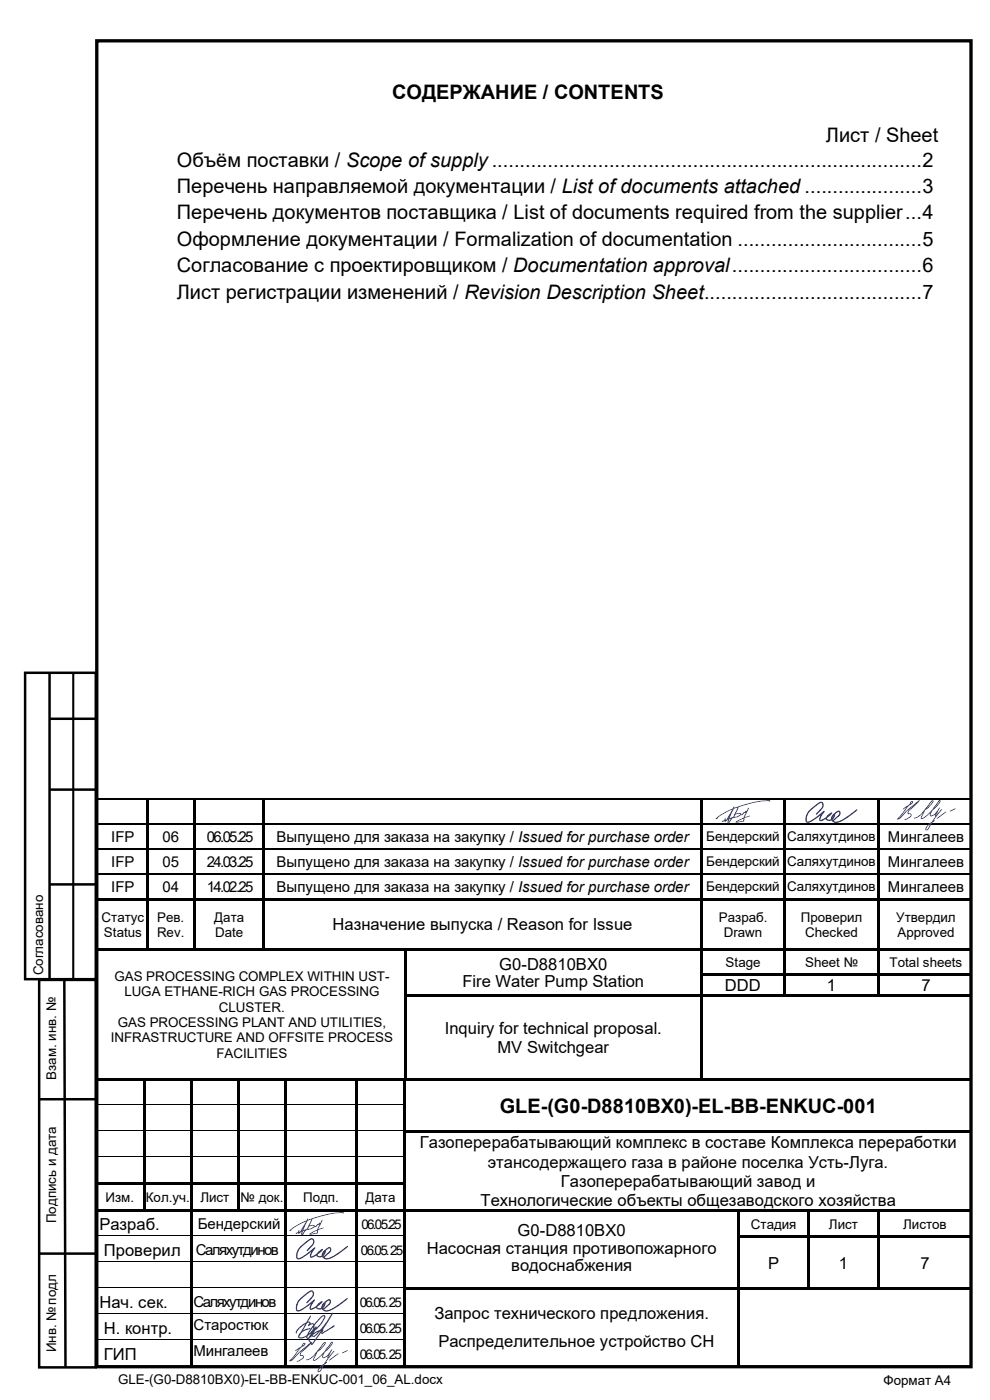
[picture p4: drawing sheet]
<svg xmlns="http://www.w3.org/2000/svg" width="210mm" height="297mm" viewBox="0 0 210 297" stroke-linecap="round" stroke-linejoin="round" font-family="sans-serif">
<path d="M20.5 8.7h185.5v281.2h-185.5z" fill="none" stroke="#000" stroke-width=".71" stroke-linecap="butt"/>
<path d="M5.3 142.7h15v65h-15zM10.4 152.5h10M10.5 142.7v65M10.4 167.5h10M10.6 187.6h10M8.3 207.9h12v82.2h-12zM13.6 207.8l.3 82.2M8.4 233.2h12M8.3 266h12" fill="none" stroke="#000" stroke-width=".53"/>
<path d="M15.5 142.7v65" fill="none" stroke="#000" stroke-width=".44"/>
<g fill="#000">
<path d="M20.6 228.8h9.7v.5h-9.7zM30.3 229.3h.5zM30.3 228.8h.5v.5h-.5zM30.8 228.8h9.5v.5h-9.5zM40.3 229.3h.6zM40.3 228.8h.6v.5h-.6zM40.9 228.8h9.4v.5h-9.4zM50.3 229.3h.5zM50.3 228.8h.5v.5h-.5zM50.8 228.8h9.5v.5h-9.5zM60.3 229.3h.5zM60.3 228.8h.5v.5h-.5z"/>
<path d="M60.8 228.8h14.6v.5h-14.6zM75.4 229.3h.5zM75.4 228.8h.5v.5h-.5zM75.9 228.8h9.7v.5h-9.7zM85.6 229.3h.5zM85.6 228.8h.5v.5h-.5zM86.1 228.8h119.7v.5h-119.7zM20.6 250.9h9.7v.5h-9.7zM20.6 256.6h9.7v.5h-9.7zM156.5 257.1h.5zM171.3 257.1h.5zM186 257.1h.5z"/>
</g>
<g fill="#000">
<path d="M30.3 229.3h.5v5h-.5z" fill-rule="evenodd"/>
<path d="M30.3 234.3h.5v.6h-.5z" fill-rule="evenodd"/>
<path d="M30.3 234.9h.5v4.9h-.5z" fill-rule="evenodd"/>
<path d="M40.3 229.3h.6v5h-.6z" fill-rule="evenodd"/>
<path d="M40.3 234.3h.6v.6h-.6z" fill-rule="evenodd"/>
<path d="M40.3 234.9h.6v4.9h-.6z" fill-rule="evenodd"/>
<path d="M50.3 229.3h.5v5h-.5z" fill-rule="evenodd"/>
<path d="M50.3 234.3h.5v.6h-.5z" fill-rule="evenodd"/>
<path d="M50.3 234.9h.5v4.9h-.5z" fill-rule="evenodd"/>
<path d="M60.3 229.3h.5v5h-.5z" fill-rule="evenodd"/>
<path d="M60.3 234.3h.5v.6h-.5z" fill-rule="evenodd"/>
<path d="M60.3 234.9h.5v4.9h-.5z" fill-rule="evenodd"/>
<path d="M75.4 229.3h.5v5h-.5z" fill-rule="evenodd"/>
<path d="M75.4 234.3h.5v.6h-.5z" fill-rule="evenodd"/>
<path d="M75.4 234.9h.5v4.9h-.5z" fill-rule="evenodd"/>
<path d="M85.6 229.3h.5v5h-.5z" fill-rule="evenodd"/>
<path d="M85.6 234.3h.5v.6h-.5z" fill-rule="evenodd"/>
<path d="M85.6 234.9h.5v4.9h-.5z" fill-rule="evenodd"/>
<path d="M30.3 239.8h.5v.6h-.5z" fill-rule="evenodd"/>
<path d="M30.3 240.4h.5v4.9h-.5z" fill-rule="evenodd"/>
<path d="M30.3 245.3h.5v.6h-.5z" fill-rule="evenodd"/>
<path d="M30.3 245.9h.5v5h-.5z" fill-rule="evenodd"/>
<path d="M30.3 250.9h.5v.5h-.5z" fill-rule="evenodd"/>
<path d="M30.3 251.4h.5v5.2h-.5z" fill-rule="evenodd"/>
<path d="M30.3 256.6h.5v.5h-.5z" fill-rule="evenodd"/>
<path d="M30.8 250.9h9.5v.5h-9.5z" fill-rule="evenodd"/>
<path d="M30.8 256.6h9.5v.5h-9.5z" fill-rule="evenodd"/>
<path d="M40.3 239.8h.6v.6h-.6z" fill-rule="evenodd"/>
<path d="M40.3 240.4h.6v4.9h-.6z" fill-rule="evenodd"/>
<path d="M40.3 245.3h.6v.6h-.6z" fill-rule="evenodd"/>
<path d="M40.3 245.9h.6v5h-.6z" fill-rule="evenodd"/>
<path d="M40.3 250.9h.6v.5h-.6z" fill-rule="evenodd"/>
<path d="M40.3 251.4h.6v5.2h-.6z" fill-rule="evenodd"/>
<path d="M40.3 256.6h.6v.5h-.6z" fill-rule="evenodd"/>
<path d="M40.9 250.9h9.4v.5h-9.4z" fill-rule="evenodd"/>
<path d="M40.9 256.6h9.4v.5h-9.4z" fill-rule="evenodd"/>
<path d="M50.3 239.8h.5v.6h-.5z" fill-rule="evenodd"/>
<path d="M50.3 240.4h.5v4.9h-.5z" fill-rule="evenodd"/>
<path d="M50.3 245.3h.5v.6h-.5z" fill-rule="evenodd"/>
<path d="M50.3 245.9h.5v5h-.5z" fill-rule="evenodd"/>
<path d="M50.3 250.9h.5v.5h-.5z" fill-rule="evenodd"/>
<path d="M50.3 251.4h.5v5.2h-.5z" fill-rule="evenodd"/>
<path d="M50.3 256.6h.5v.5h-.5z" fill-rule="evenodd"/>
<path d="M50.8 250.9h9.5v.5h-9.5z" fill-rule="evenodd"/>
<path d="M50.8 256.6h9.5v.5h-9.5z" fill-rule="evenodd"/>
<path d="M60.3 239.8h.5v.6h-.5z" fill-rule="evenodd"/>
<path d="M60.3 240.4h.5v4.9h-.5z" fill-rule="evenodd"/>
<path d="M60.3 245.3h.5v.6h-.5z" fill-rule="evenodd"/>
<path d="M60.3 245.9h.5v5h-.5z" fill-rule="evenodd"/>
<path d="M60.3 250.9h.5v.5h-.5z" fill-rule="evenodd"/>
<path d="M60.3 251.4h.5v5.2h-.5z" fill-rule="evenodd"/>
<path d="M60.3 256.6h.5v.5h-.5z" fill-rule="evenodd"/>
<path d="M60.8 250.9h14.6v.5h-14.6z" fill-rule="evenodd"/>
<path d="M60.8 256.6h14.6v.5h-14.6z" fill-rule="evenodd"/>
<path d="M75.4 239.8h.5v.6h-.5z" fill-rule="evenodd"/>
<path d="M75.4 240.4h.5v4.9h-.5z" fill-rule="evenodd"/>
<path d="M75.4 245.3h.5v.6h-.5z" fill-rule="evenodd"/>
<path d="M75.4 245.9h.5v5h-.5z" fill-rule="evenodd"/>
<path d="M75.4 250.9h.5v.5h-.5z" fill-rule="evenodd"/>
<path d="M75.4 251.4h.5v5.2h-.5z" fill-rule="evenodd"/>
<path d="M75.4 256.6h.5v.5h-.5z" fill-rule="evenodd"/>
<path d="M75.9 250.9h9.7v.5h-9.7z" fill-rule="evenodd"/>
<path d="M75.9 256.6h9.7v.5h-9.7z" fill-rule="evenodd"/>
<path d="M85.6 239.8h.5v.6h-.5z" fill-rule="evenodd"/>
<path d="M85.6 240.4h.5v4.9h-.5z" fill-rule="evenodd"/>
<path d="M85.6 245.3h.5v.6h-.5z" fill-rule="evenodd"/>
<path d="M85.6 245.9h.5v5h-.5z" fill-rule="evenodd"/>
<path d="M85.6 250.9h.5v.5h-.5z" fill-rule="evenodd"/>
<path d="M85.6 251.4h.5v5.2h-.5z" fill-rule="evenodd"/>
<path d="M85.6 256.6h.5v.5h-.5z" fill-rule="evenodd"/>
<path d="M86.1 239.8h119.7v.5h-119.7z" fill-rule="evenodd"/>
<path d="M86.1 256.6h70.4v.5h-70.4z" fill-rule="evenodd"/>
<path d="M156.5 256.6h.5v.5h-.5z" fill-rule="evenodd"/>
<path d="M157 256.6h14.3v.5h-14.3z" fill-rule="evenodd"/>
<path d="M171.3 256.6h.5v.5h-.5z" fill-rule="evenodd"/>
<path d="M171.8 256.6h14.2v.5h-14.2z" fill-rule="evenodd"/>
<path d="M186 256.6h.5v.5h-.5z" fill-rule="evenodd"/>
<path d="M186.5 256.6h19.3v.5h-19.3z" fill-rule="evenodd"/>
<path d="M40.3 257.1h.6v5h-.6z" fill-rule="evenodd"/>
<path d="M40.3 262.1h.6v.5h-.6z" fill-rule="evenodd"/>
<path d="M40.3 262.6h.6v5h-.6z" fill-rule="evenodd"/>
<path d="M40.3 267.6h.6v.6h-.6z" fill-rule="evenodd"/>
<path d="M40.3 268.2h.6v4.9h-.6z" fill-rule="evenodd"/>
<path d="M40.3 273.1h.6v.6h-.6z" fill-rule="evenodd"/>
<path d="M40.3 273.7h.6v4.9h-.6z" fill-rule="evenodd"/>
<path d="M40.3 278.6h.6v.6h-.6z" fill-rule="evenodd"/>
<path d="M60.3 257.1h.5v5h-.5z" fill-rule="evenodd"/>
<path d="M60.3 262.1h.5v.5h-.5z" fill-rule="evenodd"/>
<path d="M60.3 262.6h.5v5h-.5z" fill-rule="evenodd"/>
<path d="M60.3 267.6h.5v.6h-.5z" fill-rule="evenodd"/>
<path d="M60.3 268.2h.5v4.9h-.5z" fill-rule="evenodd"/>
<path d="M60.3 273.1h.5v.6h-.5z" fill-rule="evenodd"/>
<path d="M60.3 273.7h.5v4.9h-.5z" fill-rule="evenodd"/>
<path d="M60.3 278.6h.5v.6h-.5z" fill-rule="evenodd"/>
<path d="M75.4 257.1h.5v5h-.5z" fill-rule="evenodd"/>
<path d="M75.4 262.1h.5v.5h-.5z" fill-rule="evenodd"/>
<path d="M75.4 262.6h.5v5h-.5z" fill-rule="evenodd"/>
<path d="M75.4 267.6h.5v.6h-.5z" fill-rule="evenodd"/>
<path d="M75.4 268.2h.5v4.9h-.5z" fill-rule="evenodd"/>
<path d="M75.4 273.1h.5v.6h-.5z" fill-rule="evenodd"/>
<path d="M75.4 273.7h.5v4.9h-.5z" fill-rule="evenodd"/>
<path d="M75.4 278.6h.5v.6h-.5z" fill-rule="evenodd"/>
<path d="M85.6 257.1h.5v5h-.5z" fill-rule="evenodd"/>
<path d="M85.6 262.1h.5v.5h-.5z" fill-rule="evenodd"/>
<path d="M85.6 262.6h.5v5h-.5z" fill-rule="evenodd"/>
<path d="M85.6 267.6h.5v.6h-.5z" fill-rule="evenodd"/>
<path d="M85.6 268.2h.5v4.9h-.5z" fill-rule="evenodd"/>
<path d="M85.6 273.1h.5v.6h-.5z" fill-rule="evenodd"/>
<path d="M85.6 273.7h.5v4.9h-.5z" fill-rule="evenodd"/>
<path d="M85.6 278.6h.5v.6h-.5z" fill-rule="evenodd"/>
<path d="M86.1 273.1h70.4v.5h-70.4z" fill-rule="evenodd"/>
<path d="M156.5 257.1h.5v5h-.5z" fill-rule="evenodd"/>
<path d="M156.5 262.1h.5v.5h-.5z" fill-rule="evenodd"/>
<path d="M156.5 262.6h.5v5h-.5z" fill-rule="evenodd"/>
<path d="M156.5 267.6h.5v.6h-.5z" fill-rule="evenodd"/>
<path d="M156.5 268.2h.5v4.9h-.5z" fill-rule="evenodd"/>
<path d="M156.5 273.1h.5v.6h-.5z" fill-rule="evenodd"/>
<path d="M156.5 273.7h.5v4.9h-.5z" fill-rule="evenodd"/>
<path d="M156.5 278.6h.5v.6h-.5z" fill-rule="evenodd"/>
<path d="M157 262.1h14.3v.5h-14.3z" fill-rule="evenodd"/>
<path d="M157 273.1h14.3v.5h-14.3z" fill-rule="evenodd"/>
<path d="M171.3 257.1h.5v5h-.5z" fill-rule="evenodd"/>
<path d="M171.3 262.1h.5v.5h-.5z" fill-rule="evenodd"/>
<path d="M171.3 262.6h.5v5h-.5z" fill-rule="evenodd"/>
<path d="M171.3 267.6h.5v.6h-.5z" fill-rule="evenodd"/>
<path d="M171.3 268.2h.5v4.9h-.5z" fill-rule="evenodd"/>
<path d="M171.3 273.1h.5v.5h-.5z" fill-rule="evenodd"/>
<path d="M171.8 262.1h14.2v.5h-14.2z" fill-rule="evenodd"/>
<path d="M171.8 273.1h14.2v.5h-14.2z" fill-rule="evenodd"/>
<path d="M186 257.1h.5v5h-.5z" fill-rule="evenodd"/>
<path d="M186 262.1h.5v.5h-.5z" fill-rule="evenodd"/>
<path d="M186 262.6h.5v5h-.5z" fill-rule="evenodd"/>
<path d="M186 267.6h.5v.6h-.5z" fill-rule="evenodd"/>
<path d="M186 268.2h.5v4.9h-.5z" fill-rule="evenodd"/>
<path d="M186 273.1h.5v.5h-.5z" fill-rule="evenodd"/>
<path d="M186.5 262.1h19.3v.5h-19.3z" fill-rule="evenodd"/>
<path d="M186.5 273.1h19.3v.5h-19.3z" fill-rule="evenodd"/>
<path d="M40.3 279.2h.6v5h-.6z" fill-rule="evenodd"/>
<path d="M40.3 284.2h.6v.5h-.6z" fill-rule="evenodd"/>
<path d="M40.3 284.7h.6v5h-.6z" fill-rule="evenodd"/>
<path d="M60.3 279.2h.5v5h-.5z" fill-rule="evenodd"/>
<path d="M60.3 284.2h.5v.5h-.5z" fill-rule="evenodd"/>
<path d="M60.3 284.7h.5v5h-.5z" fill-rule="evenodd"/>
<path d="M75.4 279.2h.5v5h-.5z" fill-rule="evenodd"/>
<path d="M75.4 284.2h.5v.5h-.5z" fill-rule="evenodd"/>
<path d="M75.4 284.7h.5v5h-.5z" fill-rule="evenodd"/>
<path d="M85.6 279.2h.5v5h-.5z" fill-rule="evenodd"/>
<path d="M85.6 284.2h.5v.5h-.5z" fill-rule="evenodd"/>
<path d="M85.6 284.7h.5v5h-.5z" fill-rule="evenodd"/>
<path d="M156.5 279.2h.5v5h-.5z" fill-rule="evenodd"/>
<path d="M156.5 284.2h.5v.5h-.5z" fill-rule="evenodd"/>
<path d="M156.5 284.7h.5v5h-.5z" fill-rule="evenodd"/>
</g>
<g fill="none" stroke="#000" stroke-width=".21">
<path d="M20.6 234.4h9.7M20.6 239.9h9.7M30.8 234.4h9.5M30.8 239.9h9.5M40.9 234.4h9.4M40.9 239.9h9.4M50.8 234.4h9.5M50.8 239.9h9.5M60.8 234.4h14.6M60.8 239.9h14.6M75.9 234.4h9.7M75.9 239.9h9.7"/>
<path d="M20.6 245.4h9.7M30.8 245.4h9.5M40.9 245.4h9.4M50.8 245.4h9.5M60.8 245.4h14.6M75.9 245.4h9.7M20.6 262.2h19.7M20.6 267.7h19.7M20.6 273.2h19.7M20.6 278.7h19.7M40.9 262.2h19.4M40.9 267.7h19.4"/>
<path d="M40.9 273.2h19.4M40.9 278.7h19.4M60.8 262.2h14.6M60.8 267.7h14.6M60.8 273.2h14.6M60.8 278.7h14.6M75.9 262.2h9.7M75.9 267.7h9.7M75.9 273.2h9.7M75.9 278.7h9.7M20.6 284.3h19.7M40.9 284.3h19.4"/>
<path d="M60.8 284.3h14.6M75.9 284.3h9.7"/>
</g>
<path d="M65.6 261.8l.1-.1zM64.3 260.6l-.3 .5zM62 260.6l.1-.2z" fill="#9a9cfa"/>
<path d="M61.4 261l1.3-.9 2.4-1.2 .1-.4 .1 .3 4.9-1.4 2.7-.2-.1 .3-.2-.2-1.4 .1-1.7 .3-3.2 .9-.7 1.4 .8-.1 .5 .3 .8-.8h.3l.3-.6h.1l-.9 2 1.2-.3-.6 .2a.81 .81 0 0 0-.7 1l-1.5 .2-.3-.1 .6-.4a1.39 1.39 0 0 0 1.2-.8l.4-.8-1.7 .9-1 .2-1 1.2 .6-1.1a.94 .94 0 0 0-.6 .9h-.2l.1-.6-.6 .5-.2-.2-.2 .1h-.3l.5-.3 .2-.4 .1 .1v.2l.2-.1 1.2-2.1-2.4 1.3-.8 .6 .1 .1-.3 .1zM65.9 261.8l1.3-.2 .1-.5zM64.3 260.6l-.3 .5zM65.2 259l-.9 2 .9-.4 .8-1.9zM65.6 260.2l-.2 .5 .5-.1 .7-.5z" fill="#0808f0"/>
<g fill="none" stroke="#000" stroke-width=".25">
<path d="M20.9 169.5h10M20.9 174.8h10M31.2 169.5h9.9M31.5 174.8h9.6M41.3 169.5h14.4M41.6 174.8h14.1M55.9 169.5h92.7M56.2 174.8h92.4M148.8 169.5h17.3M149.1 174.8h17M166.4 169.5h19.7M166.6 174.8h19.5"/>
<path d="M186.4 169.5h19.6M186.6 174.8h19.4M20.9 180.1h10M20.9 185.4h10M31.5 180.1h9.6M31.5 185.4h9.6M41.6 180.1h14.1M41.6 185.4h14.1M56.2 180.1h92.4M56.2 185.4h92.4M149.1 180.1h17M149.1 185.4h17"/>
<path d="M166.6 180.1h19.5M166.6 185.4h19.5M186.6 180.1h19.4M186.6 185.4h19.4"/>
</g>
<g fill="#000">
<path d="M30.9 169.4h.3v.3h-.3zM30.9 174.7h.6v.3h-.6zM41.1 169.4h.2v.3h-.2zM41.1 174.7h.5v.3h-.5zM55.7 169.4h.2v.3h-.2zM55.7 174.7h.5v.3h-.5zM148.6 169.4h.2v.3h-.2zM148.6 174.7h.5v.3h-.5zM166.1 169.4h.3v.3h-.3zM166.1 174.7h.5v.3h-.5zM186.1 169.4h.3v.3h-.3zM186.1 174.7h.5v.3h-.5z"/>
<path d="M20.9 190.6h10v.5h-10zM30.9 180h.6v.3h-.6zM30.9 185.3h.6v.2h-.6zM41.1 180h.5v.3h-.5zM41.1 185.3h.5v.2h-.5zM55.7 180h.5v.3h-.5zM55.7 185.3h.5v.2h-.5zM148.6 180h.5v.3h-.5zM148.6 185.3h.5v.2h-.5zM166.1 180h.5v.3h-.5zM166.1 185.3h.5v.2h-.5zM186.1 180h.5v.3h-.5z"/>
<path d="M186.1 185.3h.5v.2h-.5zM186.6 190.6h19.4v.5h-19.4zM20.9 201.2h10v.5h-10zM85.7 201.7h.5zM186.6 201.2h19.4v.5h-19.4zM186.6 206.5h19.4v.5h-19.4zM186.6 211h19.4v.5h-19.4zM20.9 228.7h64.8v.5h-64.8z"/>
</g>
<g fill="#000">
<path d="M30.9 169.7h.6v5h-.6z" fill-rule="evenodd"/>
<path d="M41.1 169.7h.5v5h-.5z" fill-rule="evenodd"/>
<path d="M55.7 169.7h.5v5h-.5z" fill-rule="evenodd"/>
<path d="M148.6 169.7h.5v5h-.5z" fill-rule="evenodd"/>
<path d="M166.1 169.7h.5v5h-.5z" fill-rule="evenodd"/>
<path d="M186.1 169.7h.5v5h-.5z" fill-rule="evenodd"/>
<path d="M30.9 175h.6v5h-.6z" fill-rule="evenodd"/>
<path d="M30.9 180.3h.6v5h-.6z" fill-rule="evenodd"/>
<path d="M30.9 185.5h.6v5.1h-.6z" fill-rule="evenodd"/>
<path d="M30.9 190.6h.6v.5h-.6z" fill-rule="evenodd"/>
<path d="M31.5 190.6h9.6v.5h-9.6z" fill-rule="evenodd"/>
<path d="M41.1 175h.5v5h-.5z" fill-rule="evenodd"/>
<path d="M41.1 180.3h.5v5h-.5z" fill-rule="evenodd"/>
<path d="M41.1 185.5h.5v5.1h-.5z" fill-rule="evenodd"/>
<path d="M41.1 190.6h.5v.5h-.5z" fill-rule="evenodd"/>
<path d="M41.6 190.6h14.1v.5h-14.1z" fill-rule="evenodd"/>
<path d="M55.7 175h.5v5h-.5z" fill-rule="evenodd"/>
<path d="M55.7 180.3h.5v5h-.5z" fill-rule="evenodd"/>
<path d="M55.7 185.5h.5v5.1h-.5z" fill-rule="evenodd"/>
<path d="M55.7 190.6h.5v.5h-.5z" fill-rule="evenodd"/>
<path d="M56.2 190.6h92.4v.5h-92.4z" fill-rule="evenodd"/>
<path d="M148.6 175h.5v5h-.5z" fill-rule="evenodd"/>
<path d="M148.6 180.3h.5v5h-.5z" fill-rule="evenodd"/>
<path d="M148.6 185.5h.5v5.1h-.5z" fill-rule="evenodd"/>
<path d="M148.6 190.6h.5v.5h-.5z" fill-rule="evenodd"/>
<path d="M149.1 190.6h17v.5h-17z" fill-rule="evenodd"/>
<path d="M166.1 175h.5v5h-.5z" fill-rule="evenodd"/>
<path d="M166.1 180.3h.5v5h-.5z" fill-rule="evenodd"/>
<path d="M166.1 185.5h.5v5.1h-.5z" fill-rule="evenodd"/>
<path d="M166.1 190.6h.5v.5h-.5z" fill-rule="evenodd"/>
<path d="M166.6 190.6h19.5v.5h-19.5z" fill-rule="evenodd"/>
<path d="M186.1 175h.5v5h-.5z" fill-rule="evenodd"/>
<path d="M186.1 180.3h.5v5h-.5z" fill-rule="evenodd"/>
<path d="M186.1 185.5h.5v5.1h-.5z" fill-rule="evenodd"/>
<path d="M186.1 190.6h.5v.5h-.5z" fill-rule="evenodd"/>
<path d="M30.9 191.1h.6v10.1h-.6z" fill-rule="evenodd"/>
<path d="M30.9 201.2h.6v.5h-.6z" fill-rule="evenodd"/>
<path d="M31.5 201.2h9.6v.5h-9.6z" fill-rule="evenodd"/>
<path d="M41.1 191.1h.5v10.1h-.5z" fill-rule="evenodd"/>
<path d="M41.1 201.2h.5v.5h-.5z" fill-rule="evenodd"/>
<path d="M41.6 201.2h14.1v.5h-14.1z" fill-rule="evenodd"/>
<path d="M55.7 191.1h.5v10.1h-.5z" fill-rule="evenodd"/>
<path d="M55.7 201.2h.5v.5h-.5z" fill-rule="evenodd"/>
<path d="M56.2 201.2h29.5v.5h-29.5z" fill-rule="evenodd"/>
<path d="M85.7 201.2h.5v.5h-.5z" fill-rule="evenodd"/>
<path d="M85.7 201.7h.5v4.8h-.5z" fill-rule="evenodd"/>
<path d="M85.7 206.5h.5v.5h-.5z" fill-rule="evenodd"/>
<path d="M85.7 207h.5v4h-.5z" fill-rule="evenodd"/>
<path d="M85.7 211h.5v.6h-.5z" fill-rule="evenodd"/>
<path d="M86.2 201.2h62.4v.5h-62.4z" fill-rule="evenodd"/>
<path d="M86.2 211h62.4v.5h-62.4z" fill-rule="evenodd"/>
<path d="M148.6 191.1h.5v10.1h-.5z" fill-rule="evenodd"/>
<path d="M148.6 201.2h.5v.5h-.5z" fill-rule="evenodd"/>
<path d="M148.6 201.7h.5v4.8h-.5z" fill-rule="evenodd"/>
<path d="M148.6 206.5h.5v.5h-.5z" fill-rule="evenodd"/>
<path d="M148.6 207h.5v4h-.5z" fill-rule="evenodd"/>
<path d="M148.6 211h.5v.6h-.5z" fill-rule="evenodd"/>
<path d="M149.1 201.2h17v.5h-17z" fill-rule="evenodd"/>
<path d="M149.1 206.5h17v.5h-17z" fill-rule="evenodd"/>
<path d="M149.1 211h17v.5h-17z" fill-rule="evenodd"/>
<path d="M166.1 191.1h.5v10.1h-.5z" fill-rule="evenodd"/>
<path d="M166.1 201.2h.5v.5h-.5z" fill-rule="evenodd"/>
<path d="M166.1 201.7h.5v4.8h-.5z" fill-rule="evenodd"/>
<path d="M166.1 206.5h.5v.5h-.5z" fill-rule="evenodd"/>
<path d="M166.1 207h.5v4h-.5z" fill-rule="evenodd"/>
<path d="M166.1 211h.5v.5h-.5z" fill-rule="evenodd"/>
<path d="M166.6 201.2h19.5v.5h-19.5z" fill-rule="evenodd"/>
<path d="M166.6 206.5h19.5v.5h-19.5z" fill-rule="evenodd"/>
<path d="M166.6 211h19.5v.5h-19.5z" fill-rule="evenodd"/>
<path d="M186.1 191.1h.5v10.1h-.5z" fill-rule="evenodd"/>
<path d="M186.1 201.2h.5v.5h-.5z" fill-rule="evenodd"/>
<path d="M186.1 201.7h.5v4.8h-.5z" fill-rule="evenodd"/>
<path d="M186.1 206.5h.5v.5h-.5z" fill-rule="evenodd"/>
<path d="M186.1 207h.5v4h-.5z" fill-rule="evenodd"/>
<path d="M186.1 211h.5v.5h-.5z" fill-rule="evenodd"/>
<path d="M206 211v.5z" fill-rule="evenodd"/>
<path d="M85.7 211.6h.5v17.1h-.5z" fill-rule="evenodd"/>
<path d="M85.7 228.7h.5v.5h-.5z" fill-rule="evenodd"/>
<path d="M85.7 228.7h.5v.5h-.5z" fill-rule="evenodd"/>
<path d="M148.6 211.6h.5v17.1h-.5z" fill-rule="evenodd"/>
</g>
<path d="M156 174.4l.1-.1zM154.7 173.2l-.2 .5zM152.4 173.2l.1-.2z" fill="#9a9cfa"/>
<path d="M151.9 173.6l1.2-.9 2.4-1.2 .2-.4 .1 .3 4.8-1.4 2.8-.2-.2 .3-.1-.2-1.5 .1-1.7 .3-3.2 .9-.6 1.4 .7-.1 .5 .3 .9-.8h.2l.3-.6h.2l-.9 2 1.1-.3-.5 .2a.81 .81 0 0 0-.8 1l-1.5 .2-.3-.1 .7-.4a1.39 1.39 0 0 0 1.1-.8l.4-.8-1.7 .9-1 .2-1 1.2 .6-1.1a.94 .94 0 0 0-.6 .9h-.2l.1-.6-.6 .5-.1-.2-.2 .1h-.4l.6-.3 .1-.4 .2 .1-.1 .2 .3-.1 1.2-2.1-2.5 1.3-.8 .6 .1 .1-.3 .1zM156.3 174.4l1.3-.2 .1-.5zM154.7 173.2l-.2 .5zM155.7 171.6l-.9 2 .8-.4 .9-1.9zM156 172.8l-.2 .5 .5-.1 .7-.5z" fill="#0808f0"/>
<path d="M65.8 285.2l-.1 .2zM65.1 285.7l.1-.1zM69.5 286.1l-.1 .1 .3-.2zM67.7 286.3v.1zM66.9 287.3v.1zM68.2 287.6l-.1 .1zM61.8 288.2l-.1 .2zM67.9 290l-.1 .1z" fill-rule="evenodd" fill="#98a7db"/>
<path d="M65 288.4l-.1 .1a2.24 2.24 0 0 0 2-1.2l-.2 .4a.75 .75 0 0 0-.1 1l.6-.3 1.3-1.1-.2 .4a.5 .5 0 0 0 .4 .4 .5 .5 0 0 0 .6-.2l.2-.1a2.24 2.24 0 0 1-1.3 1.9 1.72 1.72 0 0 0-.8 1.4 .82 .82 0 0 0 1-.8l.4-.8 .6-.5-.1-.1-.2 .2 1.8-2.4h-.2l-1.1 1.3 .9-1.7-.7 .8a1.31 1.31 0 0 1-1.3 .8 2.88 2.88 0 0 1 1.4-1.9l.5-.7a.3 .3 0 0 0 .2-.4 .3 .3 0 0 0-.4-.2l-.9 1.3a7.3 7.3 0 0 1-2.7 2.5l.1-.3a3.7 3.7 0 0 1 1.5-2.1l.7-.8 .2-.5-.5 .1-1.1 1.4a4.5 4.5 0 0 1-2.5 2.1zM62.6 286.5l.1 .1 .7-.5-2 2.6a1.49 1.49 0 0 0 1.4-.9l2.4-2.2-.6 .5a1.77 1.77 0 0 0-1 1.5l.1 .1a.34 .34 0 0 1 .4 0 .34 .34 0 0 1 .1 .4l-.9 .6h-.3a.58 .58 0 0 0 .9-.2 .52 .52 0 0 0 .5-.5 .52 .52 0 0 0-.5-.5h-.1a1.54 1.54 0 0 1 1-1.3l1.4-1.5-2.5 1.9-1.9 1.9 .9-1.1a5.4 5.4 0 0 1 2-2.1l.1-.2a.38 .38 0 0 0-.5-.2 .38 .38 0 0 0-.2 .5zM70.4 284.9l-1.2 1.5 1.1-1.2zM68.8 285l-1.1 1.4 .8-.9 .4-.6zM64.4 285.1l-.2 .4 .4-.4zM72.6 287l.1 .1 1.1-.6h-.2zM69.8 288.5l.2 .1 1.8-1.4zM68.3 289.8l-.2 .2a.87 .87 0 0 0-.5 .9l.3-.2 .6-1.1z" fill-rule="evenodd" fill="#0f36ad"/>
<path d="M194.7 170.3l-.1 .1zM194 170.8l.1-.1zM198.5 171.2l-.2 .1 .3-.2zM196.7 171.4l-.1 .1zM195.9 172.4l-.1 .1zM197.2 172.6l-.2 .2zM190.8 173.3l-.2 .1zM196.8 175l-.1 .2z" fill-rule="evenodd" fill="#98a7db"/>
<path d="M193.9 173.5a2.24 2.24 0 0 0 2-1.1l-.2 .4a.75 .75 0 0 0-.2 1l.7-.3 1.2-1.1-.2 .4a.5 .5 0 0 0 .4 .4 .5 .5 0 0 0 .6-.2l.2-.2a2.24 2.24 0 0 1-1.3 1.9 1.72 1.72 0 0 0-.7 1.4 .82 .82 0 0 0 .9-.8l.4-.7 .6-.5-.1-.1-.2 .2 1.8-2.5h-.2l-1 1.3 .8-1.6-.7 .8a1.31 1.31 0 0 1-1.3 .7 2.88 2.88 0 0 1 1.4-1.8l.5-.7a.3 .3 0 0 0 .2-.4 .3 .3 0 0 0-.3-.2l-1 1.3a7.3 7.3 0 0 1-2.7 2.5l.1-.3a3.7 3.7 0 0 1 1.6-2.1l.7-.9 .1-.5-.5 .2-1.1 1.4a4.5 4.5 0 0 1-2.5 2.1zM191.6 171.6v.1l.8-.5-2.1 2.6a1.49 1.49 0 0 0 1.4-.9l2.4-2.2-.6 .5a1.77 1.77 0 0 0-1 1.5h.1a.34 .34 0 0 1 .4 0 .34 .34 0 0 1 .1 .5l-.9 .6h-.3a.58 .58 0 0 0 .9-.2 .52 .52 0 0 0 .6-.5 .52 .52 0 0 0-.6-.6l-.1 .1a1.54 1.54 0 0 1 1-1.3l1.4-1.5-2.5 1.9-1.9 1.9 1-1.2a5.4 5.4 0 0 1 2-2.1v-.1a.38 .38 0 0 0-.5-.2 .38 .38 0 0 0-.2 .4zM199.3 169.9l-1.1 1.5 1-1.2zM197.7 170l-1.1 1.5 .9-.9 .3-.7zM193.3 170.2l-.1 .3 .3-.4zM201.5 172l.1 .1 1.1-.5-.2-.1zM198.7 173.6l.2 .1 1.8-1.5zM197.2 174.8l-.2 .3a.87 .87 0 0 0-.5 .9l.4-.2 .5-1.1z" fill-rule="evenodd" fill="#0f36ad"/>
<path d="M63.8 264.3l-.2 .3zM69.2 266.4l-.1 .1z" fill-rule="evenodd" fill="#7e7dd3"/>
<path d="M63.6 264.5a2.44 2.44 0 0 0-.6 2.5 1.87 1.87 0 0 0 1.9-.6l1.2-.8a.75 .75 0 0 0 0 1.2l1-.4a.95 .95 0 0 0 1.3 .3 1.45 1.45 0 0 0 2 .2l1.6-1 1.8-1.4v-.1h-.2a8.7 8.7 0 0 1-4.5 2.5l-.3-.1 .4-.4a1.46 1.46 0 0 0 .9-1.7 1.65 1.65 0 0 0-1.6 .9l-.2 .5a.44 .44 0 0 1-.4 .4 .44 .44 0 0 1-.5-.3l1.1-1.1-.1-.1-.5 .2a3.6 3.6 0 0 1-1.9 1.4l.2-.8 .7-1-.1-.2a9.3 9.3 0 0 1-3.6 2.3 2.8 2.8 0 0 1 1.6-3l1.1-.9h.3l.2 .2a2.96 2.96 0 0 1-1.3 2l.1 .2 .4-.4a2.41 2.41 0 0 0 1.1-1.7 .61 .61 0 0 0-.4-.6 .61 .61 0 0 0-.7 .2zM69.1 265.3l-.2 .8-.3 .4 .5-.3a1.43 1.43 0 0 0 .9-1.3zM68.8 265.6l-.3 .6z" fill-rule="evenodd" fill="#0404ac"/>
<path d="M63.8 275.4l-.3 .2zM69.1 277.5l-.1 .1z" fill-rule="evenodd" fill="#7e7dd3"/>
<path d="M63.5 275.6a2.44 2.44 0 0 0-.6 2.5 1.87 1.87 0 0 0 2-.7l1.1-.8a.75 .75 0 0 0 0 1.3l1-.5a.95 .95 0 0 0 1.3 .4 1.45 1.45 0 0 0 2.1 .1l1.5-.9 1.9-1.4-.1-.2h-.2a8.7 8.7 0 0 1-4.4 2.6l-.4-.2 .5-.3a1.46 1.46 0 0 0 .9-1.8 1.65 1.65 0 0 0-1.7 1l-.2 .4a.44 .44 0 0 1-.4 .5 .44 .44 0 0 1-.5-.4l1.1-1.1-.1-.1-.4 .3a3.6 3.6 0 0 1-2 1.3l.3-.8 .6-.9-.1-.2a9.3 9.3 0 0 1-3.6 2.3 2.8 2.8 0 0 1 1.6-3.1l1.2-.8 .3-.1 .1 .3a2.96 2.96 0 0 1-1.3 2l.2 .2 .4-.4a2.41 2.41 0 0 0 1-1.8 .61 .61 0 0 0-.4-.5 .61 .61 0 0 0-.7 .2zM69.1 276.4l-.3 .7-.3 .5 .5-.3a1.43 1.43 0 0 0 .9-1.4zM68.7 276.7l-.2 .5z" fill-rule="evenodd" fill="#0404ac"/>
<path d="M171.9 171.7l-.3 .2zM177.3 173.8l-.2 .1z" fill-rule="evenodd" fill="#7e7dd3"/>
<path d="M171.7 171.9a2.44 2.44 0 0 0-.7 2.5 1.87 1.87 0 0 0 2-.6l1.1-.9a.75 .75 0 0 0 0 1.3l1-.5a.95 .95 0 0 0 1.3 .4 1.45 1.45 0 0 0 2.1 .2l1.5-1 1.9-1.4v-.1h-.3a8.7 8.7 0 0 1-4.4 2.5l-.4-.1 .5-.4a1.46 1.46 0 0 0 .9-1.7 1.65 1.65 0 0 0-1.7 .9l-.2 .5a.44 .44 0 0 1-.4 .4 .44 .44 0 0 1-.5-.3l1.2-1.1-.2-.1-.4 .2a3.6 3.6 0 0 1-2 1.4l.3-.8 .6-1-.1-.2a9.3 9.3 0 0 1-3.6 2.3 2.8 2.8 0 0 1 1.6-3l1.2-.9h.3l.2 .2a2.96 2.96 0 0 1-1.4 2l.2 .2 .4-.4a2.41 2.41 0 0 0 1-1.7 .61 .61 0 0 0-.4-.6 .61 .61 0 0 0-.7 .2zM177.2 172.7l-.2 .8-.4 .4 .5-.3a1.43 1.43 0 0 0 .9-1.3zM176.9 173l-.3 .6z" fill-rule="evenodd" fill="#0404ac"/>
<path d="M67.7 279.7l-.1 .1zM67.9 279.9l-.1 .1 .2-.2zM67.1 280.4h-.1l.2-.1zM67.3 280.5l-.1 .1 .2-.2zM63.6 281.8l-.1 .1 .2-.2zM68.1 281.9l-.1 .1 .2-.2zM65.9 283.7l-.1 .1z" fill-rule="evenodd" fill="#8193d3"/>
<path d="M65.8 279.1l-.1 .3a4.2 4.2 0 0 1-2.1 2l-.8 1v.4h.2a2.98 2.98 0 0 1 1.7-1.8l-1.5 2.5a.52 .52 0 0 0 .9 .5l.9-.4v.3l.3 .2 .5 .8a.34 .34 0 0 0 .2 .4 .34 .34 0 0 0 .4-.2l1.7-2.4 .1 .2 .2 .1 1.8-1.2a.66 .66 0 0 0 .7-.6l-2.5 1.5a3.7 3.7 0 0 1 1.1-2.1l.7-1.1a.89 .89 0 0 0 .3-1l-.5 .7a8.7 8.7 0 0 1-2.5 3.1l-1 .5 .4-.6a6.9 6.9 0 0 0 2.1-2.8 .58 .58 0 0 0-.6-.4 .58 .58 0 0 0-.5 .5l-1.2 1.4-.4-.2-.4 .1a.38 .38 0 0 0-.2-.4 .38 .38 0 0 0-.4 0l.7-1.2zM68.3 279.5l-.1 .1a3.8 3.8 0 0 0-1.5 2.1v.1l.3-.4 .2 .3a5.5 5.5 0 0 0 1.6-2.4zM65.1 280.7l-.8 1.5 1.5-.5v.2a2.65 2.65 0 0 0-2.3 1.7 1.81 1.81 0 0 0 2.1-1.3l.9-1.2-.2-.2-.9 .4 .2-.7zM66.5 281.5l-1 1.4 .8-.7zM65.6 283.9v.2l.6 .9 1.8-2.6a2.24 2.24 0 0 1-2.1 1.3zM66.3 283.3h.1a1.25 1.25 0 0 0 1.1-.8zM65.3 283.4v.4l.3-.3 .3-.6z" fill-rule="evenodd" fill="#0c34ac"/>
<g font-size="4.2">
<text x="83.2" y="21">СОДЕРЖАНИЕ / CONTENTS</text>
<text x="37.5" y="35.3">Объём поставки / Scope ofsupply.............................................................................2</text>
<text x="175.2" y="30.1">Лист / Sheet</text>
<text x="37.5" y="40.9">Перечень направляемой документации / List of documents attached .....................3</text>
<text x="37.5" y="46.5">Перечень документов поставщика / List of documents required from the supplier...4</text>
<text x="37.5" y="52.1">Оформление документации / Formalization of documentation .................................5</text>
<text x="37.5" y="57.7">Согласование с проектировщиком / Documentation approval..................................6</text>
<text x="37.5" y="63.3">Лист регистрации изменений / Revision Description Sheet.......................................7</text>
<text x="106" y="236.1">GLE-(G0-D8810BX0)-EL-BB-ENKUC-001</text>
</g>
<g font-size="3.5">
<text x="70.6" y="197.4">Назначение выпуска / Reason for Issue</text>
<text x="98.1" y="209.5">Fire Water Pump Station</text>
<text x="105.9" y="205.9">G0-D8810BX0</text>
<text x="153.8" y="210.3">DDD</text>
<text x="175.4" y="210.3">1</text>
<text x="195.5" y="210.3">7</text>
<text x="94.4" y="219.4">Inquiry for technical proposal.</text>
<text x="105.5" y="223.4">MV Switchgear</text>
<text x="89.1" y="243.6">Газоперерабатывающий комплекс в составе Комплекса переработки</text>
<text x="103.5" y="247.7">этансодержащего газа в районе поселка Усть-Луга.</text>
<text x="119" y="251.8">Газоперерабатывающий завод и</text>
<text x="101.9" y="255.8">Технологические объекты общезаводского хозяйства</text>
<text x="21.1" y="260.9">Разраб.</text>
<text x="109.8" y="262.2">G0-D8810BX0</text>
<text x="22.1" y="266.4">Проверил</text>
<text x="90.6" y="265.9">Насосная станция противопожарного</text>
<text x="108.5" y="269.6">водоснабжения</text>
<text x="162.9" y="269.2">Р</text>
<text x="177.9" y="269.2">1</text>
<text x="195.2" y="269.2">7</text>
<text x="21.1" y="277.4">Нач. сек.</text>
<text x="92.2" y="279.7">Запрос технического предложения.</text>
<text x="22.1" y="283">Н. контр.</text>
<text x="93" y="285.8">Распределительное устройство СН</text>
<text x="22.1" y="288.5">ГИП</text>
</g>
<g font-size="3.2">
<text x="23.6" y="178.6">IFP</text>
<text x="34.5" y="178.6">06</text>
<text x="43.9" y="178.6">06.05.25</text>
<text x="58.7" y="178.6">Выпущено для заказа на закупку / Issued for purchase order</text>
<text x="188.3" y="178.6">Мингалеев</text>
<text x="23.6" y="183.9">IFP</text>
<text x="34.5" y="183.9">05</text>
<text x="43.9" y="183.9">24.03.25</text>
<text x="58.7" y="183.9">Выпущено для заказа на закупку / Issued for purchase order</text>
<text x="188.3" y="183.9">Мингалеев</text>
<text x="23.6" y="189.2">IFP</text>
<text x="34.5" y="189.2">04</text>
<text x="43.9" y="189.2">14.02.25</text>
<text x="58.7" y="189.2">Выпущено для заказа на закупку / Issued for purchase order</text>
<text x="188.3" y="189.2">Мингалеев</text>
<text x="42" y="260.7">Бендерский</text>
<text x="41.6" y="266.3">Саляхутдинов</text>
<text x="41.1" y="277.3">Саляхутдинов</text>
<text x="41.1" y="282.2">Старостюк</text>
<text x="41.1" y="287.7">Мингалеев</text>
</g>
<g font-size="2.8">
<text x="149.8" y="178.5">Бендерский</text>
<text x="167" y="178.5">Саляхутдинов</text>
<text x="149.8" y="183.8">Бендерский</text>
<text x="167" y="183.8">Саляхутдинов</text>
<text x="149.8" y="189.1">Бендерский</text>
<text x="167" y="189.1">Саляхутдинов</text>
<text x="21.5" y="195.5">Статус</text>
<text x="33.4" y="195.5">Рев.</text>
<text x="45.5" y="195.5">Дата</text>
<text x="152.5" y="195.5">Разраб.</text>
<text x="169.9" y="195.5">Проверил</text>
<text x="190.1" y="195.5">Утвердил</text>
<text x="22.1" y="198.8">Status</text>
<text x="33.3" y="198.8">Rev.</text>
<text x="45.6" y="198.8">Date</text>
<text x="153.5" y="198.8">Drawn</text>
<text x="170.8" y="198.8">Checked</text>
<text x="190.4" y="198.8">Approved</text>
<text x="9.2" y="206.9" transform="rotate(-90 9.2 206.9)">Согласовано</text>
<text x="24.3" y="208.1">GAS PROCESSING COMPLEX WITHIN UST-</text>
<text x="153.9" y="205.1">Stage</text>
<text x="170.8" y="205.1">Sheet №</text>
<text x="188.7" y="205.1">Total sheets</text>
<text x="26.4" y="211.4">LUGA ETHANE-RICH GAS PROCESSING</text>
<text x="46.4" y="214.6">CLUSTER.</text>
<text x="23.5" y="221.1">INFRASTRUCTURE AND OFFSITE PROCESS</text>
<text x="25" y="217.8">GAS PROCESSING PLANT AND UTILITIES,</text>
<text x="45.9" y="224.4">FACILITIES</text>
<text x="11.9" y="229.1" transform="rotate(-90 11.9 229.1)">Взам. инв. №</text>
<text x="22.4" y="255">Изм.</text>
<text x="30.9" y="255">Кол.уч.</text>
<text x="42.5" y="255">Лист</text>
<text x="51.1" y="255">№ док.</text>
<text x="64.3" y="255">Подп.</text>
<text x="77.6" y="255">Дата</text>
<text x="11.9" y="259.5" transform="rotate(-90 11.9 259.5)">Подпись и дата</text>
<text x="76.7" y="260.6">06.05.25</text>
<text x="159.3" y="260.6">Стадия</text>
<text x="175.9" y="260.6">Лист</text>
<text x="191.6" y="260.6">Листов</text>
<text x="76.6" y="266.1">06.05.25</text>
<text x="76.3" y="277.2">06.05.25</text>
<text x="11.9" y="286.9" transform="rotate(-90 11.9 286.9)">Инв. № подл</text>
<text x="76.3" y="282.7">06.05.25</text>
<text x="25.1" y="293.6">GLE-(G0-D8810BX0)-EL-BB-ENKUC-001_06_AL.docx</text>
<text x="76.3" y="288.2">06.05.25</text>
<text x="187.5" y="293.8">Формат А4</text>
</g>
</svg>
